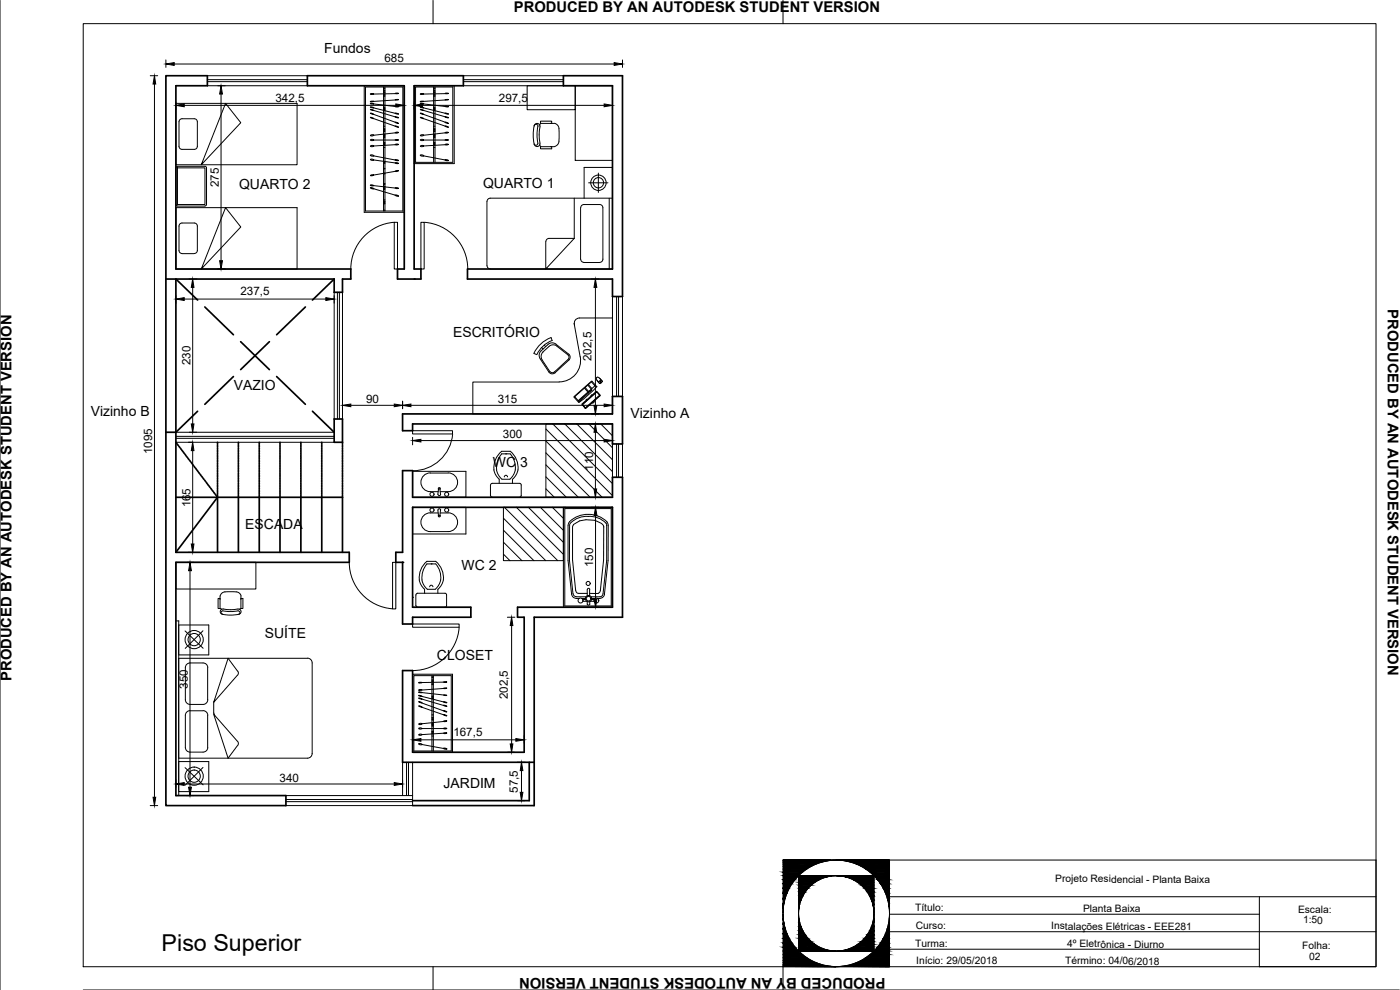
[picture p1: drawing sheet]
<svg xmlns="http://www.w3.org/2000/svg" width="420mm" height="297mm" viewBox="0 0 420 297" stroke-linecap="round" stroke-linejoin="round" font-family="sans-serif">
<!-- layer: Paredes -->
<g fill="none" stroke="#000" stroke-width=".51">
<path d="M92.2 22.7h46.9v3h-14.8v55h2v3h-7v-3h2v-55h-29.1zM169.1 22.7h17.7v66.3h-3v-5.3h-43.5v-3h43.5v-55h-14.7zM49.8 83.7h50.5M59.3 90l-6.5-6.3v82M61.5 92.1l8.6 8.3M91.7 92.1l-8.7 8.3M100.3 83.7v4h2.5v-4h2.5v-3h-52.5v-55h9.4v-3h-12.4v219h36v-3h-33v-70h52v-3h-52M100.3 83.7l-6.5 6.3M70.1 113l-8.6 8.3M72.2 102.5l8.7 8.4M80.9 102.5l-8.7 8.4M83 113l8.7 8.3"/>
<path d="M52.8 132.7l.3 .4M53.2 133.3l.3 .4M53.7 133.9l.3 .4M54.1 134.5l.3 .4M54.6 135.1l.3 .4M55 135.7l.3 .4M55.5 136.3l.3 .4M55.9 136.9l.4 .4M56.4 137.5l.3 .4M56.9 138.1l.2 .4M57.3 138.7l.3 .4M57.7 139.3l.3 .3"/>
<path d="M58.2 139.9l.3 .4M59.3 123.4l-6.5 6.3h-3M65.3 132.7v.6M65.3 133.6v.5M65.3 134.4v.4M65.3 135.1v.5M65.3 135.8v.5M65.3 136.6v.5M65.3 137.3v.5M65.3 138.1v.5M65.3 138.8v.5M65.3 139.6v.5"/>
<path d="M71.5 132.7v.6M71.5 133.6v.5M71.5 134.4v.4M71.5 135.1v.5M71.5 135.8v.5M71.5 136.6v.5M71.5 137.3v.5M71.5 138.1v.5M71.5 138.8v.5M71.5 139.6v.5M77.8 132.7v.6M77.8 133.6v.5"/>
<path d="M77.8 134.4v.4M77.8 135.1v.5M77.8 135.8v.5M77.8 136.6v.5M77.8 137.3v.5M77.8 138.1v.5M77.8 138.8v.5M77.8 139.6v.5M84 132.7v.6M84 133.6v.5M84 134.4v.4M84 135.1v.5"/>
<path d="M84 135.8v.5M84 136.6v.5M84 137.3v.5M84 138.1v.5M84 138.8v.5M84 139.6v.5M90.3 132.7v.6M90.3 133.6v.5M90.3 134.4v.4M90.3 135.1v.5M90.3 135.8v.5M90.3 136.6v.5"/>
<path d="M90.3 137.3v.5M90.3 138.1v.5M90.3 138.8v.5M90.3 139.6v.5M93.8 123.4l6.5 6.3M96.6 132.7v.6M96.6 133.6v.5M96.6 134.4v.4M96.6 135.1v.5M96.6 135.8v.5M96.6 136.6v.5M96.6 137.3v.5"/>
<path d="M96.6 138.1v.5M96.6 138.8v.5M96.6 139.6v.5M102.8 132.7h-2.5v-7h2.5v7.6M102.8 133.6v.5M102.8 134.4v.4M102.8 135.1v.5M102.8 135.8v.5M102.8 136.6v.5M102.8 137.3v.5M102.8 138.1v.5M102.8 138.8v.5"/>
<path d="M102.8 139.6v.5M120.8 124.2h63v-5.3h3v14.3h-3v-6h-60v2h-3zM52.8 149.2h50M58.7 140.4l.3 .5M59.1 141l.3 .5M59.6 141.7l.3 .4M60 142.3l.3 .3M60.5 142.9l.3 .3M60.9 143.5l.3 .3M61.4 144l.3 .4M61.8 144.6l.3 .5M62.3 145.2l.3 .5"/>
<path d="M62.7 145.8l.3 .4M63.2 146.5l.3 .3M63.6 147.1l.4 .3M64.1 147.6l.3 .4M64.6 148.2l.3 .4M65 148.8l.3 .4-12.5 16.5M65.3 140.3v.5M65.3 141.1v.5M65.3 141.8v.6M65.3 142.6v.5M65.3 143.3v.5M65.3 144.1v.5"/>
<path d="M65.3 144.9v.4M65.3 145.6v.5M65.3 146.3v.5M65.3 147.1v.5M65.3 147.8v.5M65.3 148.6v17.1M71.5 140.3v.5M71.5 141.1v.5M71.5 141.8v.6M71.5 142.6v.5M71.5 143.3v.5M71.5 144.1v.5"/>
<path d="M71.5 144.9v.4M71.5 145.6v.5M71.5 146.3v.5M71.5 147.1v.5M71.5 147.8v.5M71.5 148.6v17.1M77.8 140.3v.5M77.8 141.1v.5M77.8 141.8v.6M77.8 142.6v.5M77.8 143.3v.5M77.8 144.1v.5"/>
<path d="M77.8 144.9v.4M77.8 145.6v.5M77.8 146.3v.5M77.8 147.1v.5M77.8 147.8v.5M77.8 148.6v17.1M84 140.3v.5M84 141.1v.5M84 141.8v.6M84 142.6v.5M84 143.3v.5M84 144.1v.5"/>
<path d="M84 144.9v.4M84 145.6v.5M84 146.3v.5M84 147.1v.5M84 147.8v.5M84 148.6v17.1M90.3 140.3v.5M90.3 141.1v.5M90.3 141.8v.6M90.3 142.6v.5M90.3 143.3v.5M90.3 144.1v.5"/>
<path d="M90.3 144.9v.4M90.3 145.6v.5M90.3 146.3v.5M90.3 147.1v.5M90.3 147.8v.5M90.3 148.6v17.1M96.6 140.3v.5M96.6 141.1v.5M96.6 141.8v.6M96.6 142.6v.5M96.6 143.3v.5M96.6 144.1v.5"/>
<path d="M96.6 144.9v.4M96.6 145.6v.5M96.6 146.3v.5M96.6 147.1v.5M96.6 147.8v.5M96.6 148.6v17.1M102.8 140.3v.5M102.8 141.1v.5M102.8 141.8v.6M102.8 142.6v.5M102.8 143.3v.5M102.8 144.1v.5"/>
<path d="M102.8 144.9v.4M102.8 145.6v.5M102.8 146.3v.5M102.8 147.1v.5M102.8 147.8v.5M102.8 148.6v17.1M158.8 228.7v11.5h-35M160.3 228.7h-39.5v-27.5h3v24.5h33.5v-40.5h-2v-3h28.5v-30h-60v30h17.5v3h-17.5v2h-3v-18.5h-2v-3h2v-24.5h3v8h60v-6h3v42h-26.5v56.5h-36.5"/>
</g>
<!-- layer: Portas e Janelas -->
<g fill="none" stroke="#000" stroke-width=".3">
<path d="M62.2 25.7h30M62.2 24.5h30M62.2 22.7h30M62.2 23.9h30M139.1 25.7h30M139.1 24.5h30M139.1 22.7h30M139.1 23.9h30M118.3 66.7a14 14 0 0 0-13 14M118.3 66.7h1v14h-1zM126.3 66.7h1v14h-1zM127.3 66.7a14 14 0 0 1 13.1 14"/>
<path d="M100.3 87.7v38M101.3 87.7v38M101.9 87.7v38M102.8 87.7v38M183.8 89v29.9M185 89v29.9M185.6 89v29.9M186.8 89v29.9M52.8 129.7h47.5M52.8 130.9h47.5M52.8 132.7h47.5M52.8 131.5h47.5"/>
<path d="M123.8 129.2h12v1h-12zM135.8 130.2a12 12 0 0 1-12 11.1M183.8 133.2v10M185 133.2v10M185.6 133.2v10M186.8 133.2v10M104.8 168.7a14 14 0 0 0 13 14M117.8 168.7h1v14h-1zM123.8 179.2h.1M123.8 187.2h14v1h-14zM137.8 188.2a14 14 0 0 1-14 13M85.8 238.7h38"/>
<path d="M85.8 239.9h38M120.8 228.7v10M122 228.7v10M122.6 228.7v10M123.8 228.7v13h-38M85.8 240.5h38"/>
</g>
<!-- layer: Paredes -->
<g fill="#000">
<circle cx="124.3" cy="83.7" r=".25"/>
<circle cx="120.8" cy="168.7" r=".25"/>
</g>
<g fill="none" stroke="#000" stroke-width=".3">
<path d="M52.8 31h36.4v18.4h-36.4zM54 35.9l.6-.3h3.7a.91 .91 0 0 1 .9 1v7.3a.91 .91 0 0 1-.9 .9h-3.7a.91 .91 0 0 1-.9-.9v-7.4zM67.7 31l4.6 5.8-11.9 12.6zM109.3 25.7h12v38h-12zM109.7 26.1h11.2v37.2h-11.2zM111.1 31.1h.1M111.1 30.5h.1M111.1 28.2h.1M111.1 32.1l1.1 .3zM111.1 32.8l1.1 .3zM111.2 35.2l1 .4zM111.2 33.9l1 .4z"/>
<path d="M111.2 28.2h.9zM111.2 30.5l.9-.1zM111.2 31.1l.9 .1zM112.1 35.6l6.4 2.2M112.1 33.1l6.4 1.9M112.1 31.2l6.4 .7M112.1 32.4l6.4 1.6M112.1 34.3l6.4 2.3M115.1 26.1v37.2M115.1 33h.4M115.1 32.8h.4M115.1 32.6h.4"/>
<path d="M115.1 32.4h.4M115.1 32.2h.4M115.1 28.7h.4M115.1 28.9h.4M115.1 28.4h.4M115.1 38.6h.4M115.1 38.8h.4M115.1 39.1h.4M115.1 37.9h.4M115.1 39.3h.4M115.1 39.4h.4M115.1 26.4h.4"/>
<path d="M115.1 26.7h.4M115.1 27.2h.4M115.1 27.5h.4M115.1 27.7h.4M115.1 27.9h.4M115.5 26.1v37.2M118.5 30l-6.4 .4M118.5 39.9l-6.4 .7M118.5 28.1l-6.4 .1M118.5 34l1.1 .2zM118.6 35l1 .3zM118.6 37.8l1 .4z"/>
<path d="M118.6 36.7l1 .3zM118.6 28h.9zM118.6 30l.9-.1zM118.6 31.9l.9 .1zM118.6 39.8l.9-.1-.7 .3zM124.3 25.7h12v23.4h-12zM124.7 26.1h11.2v22.6h-11.2zM126.1 31.1h.1M126.1 30.5h.1M126.1 28.2h.1M126.1 32.1l1.1 .3zM126.1 32.8l1 .3z"/>
<path d="M126.1 35.2l1 .4zM126.1 33.9l1 .4zM126.2 28.2h.9zM126.2 30.5l.9-.1zM126.2 31.1l.9 .1zM127.1 35.6l6.5 2.2M127.1 33.1l6.5 1.9M127.1 31.2l6.5 .7M127.1 32.4l6.5 1.6M127.1 34.3l6.5 2.3M130.1 33h.5M130.1 32.8h.5"/>
<path d="M130.1 32.6h.5M130.1 32.4h.5M130.1 32.2h.5M130.1 28.7h.5M130.1 28.9h.5M130.1 28.4h.5M130.1 38.6h.5M130.1 38.8h.5M130.1 39.1h.5M130.1 37.9h.5M130.1 39.3h.5M130.1 39.4h.5"/>
<path d="M130.1 26.4h.5M130.1 26.7h.5M130.1 27.2h.5M130.1 27.5h.5M130.1 27.7h.5M130.1 27.9h.5M130.1 26.1v22.6M130.6 26.1v22.6M133.5 34l1.1 .2zM133.5 35l1.1 .3zM133.5 37.8l1 .4zM133.6 36.7l.9 .3z"/>
<path d="M133.6 30l-6.5 .4M133.6 39.9l-6.5 .7M133.6 28.1l-6.5 .1M133.6 28h.9zM133.6 30l.9-.1zM133.6 31.9l.9 .1zM133.6 39.8l.9-.1-.7 .3zM158.2 25.7h14.4v7.2h-14.4zM160.3 37.8a.57 .57 0 0 1 .6-.5 .57 .57 0 0 1 .6 .6l-.3 2.2 .2 2.9M162.2 37l-.2 .6M165.6 37v-.6h-3.4v.6h4.2M166.4 37l.8 .4a3.8 3.8 0 0 1 .6 3.1v1.2a1.9 1.9 0 0 1-1.4 2.3"/>
<path d="M172.6 25.7h11.2v22.4h-11.2zM52.9 50.1l.4-.2h8.2l.4 .2 .1 11.2-.2 .4-8.5 .1-.4-.2zM53.3 50.4h8.2v11h-8.2zM111.1 55.6h.1M111.1 46.6l.6-.1 .5 .3h-.6zM111.1 56.3l1.1 .3zM111.2 55.6l.9 .1zM111.2 40.6l.9-.1a.45 .45 0 0 1-.4 .3 .45 .45 0 0 1-.5-.2zM111.2 52.6l.9-.1-.7 .3zM111.2 43.8l.9-.1a.45 .45 0 0 1-.4 .3 .45 .45 0 0 1-.5-.2zM111.2 41.9h.9a.45 .45 0 0 1-.4 .3 .45 .45 0 0 1-.5-.3zM111.3 47.8l.8 .1a.45 .45 0 0 1-.5 .2 .45 .45 0 0 1-.3-.3z"/>
<path d="M112.1 56.6l6.4 1.9M112.1 42h6.4M112.1 48l6.4 .9M112.1 46.8l6.4 1.2M112.1 55.7l6.4 .7M115.1 60h.4M115.1 42.8h.4M115.1 42.9h.4M115.1 40.4h.4M115.1 41.3h.4M115.1 41h.4M115.1 40.8h.4"/>
<path d="M115.1 40.5h.4M115.1 44.2h.4M115.1 43.1h.4M115.1 43.3h.4M115.1 43.5h.4M115.1 55.1h.4M115.1 55.2h.4M115.1 55.4h.4M115.1 56h.4M115.1 56.7h.4M115.1 56.8h.4M115.1 56.5h.4"/>
<path d="M115.1 56.2h.4M115.1 50.5h.4M115.1 50.7h.4M115.1 52h.4M115.1 52.2h.4M115.1 48.8h.4M115.1 49h.4M118.5 43.4l-6.4 .4M118.5 51.4l-6.4 1.1M118.5 48l1.1 .2zM118.6 58.5l1 .3zM118.6 56.4l.9 .1z"/>
<path d="M118.6 48.9l.9 .1zM118.6 51.3l.9-.1-.7 .3zM118.6 43.3h.9l-.7 .2zM118.6 41.9l.9 .1-.7 .1zM126.1 46.6l.6-.1 .5 .3h-.6zM126.2 40.6l.8-.1a.45 .45 0 0 1-.3 .3 .45 .45 0 0 1-.5-.2zM126.2 43.8l.9-.1a.45 .45 0 0 1-.4 .3 .45 .45 0 0 1-.5-.2zM126.2 41.9h.9a.45 .45 0 0 1-.5 .3 .45 .45 0 0 1-.4-.3zM127.1 42h6.5M127.1 46.8l6.5 1.2M130.1 42.8h.5M130.1 42.9h.5"/>
<path d="M130.1 40.4h.5M130.1 41.3h.5M130.1 41h.5M130.1 40.8h.5M130.1 40.5h.5M130.1 44.2h.5M130.1 43.1h.5M130.1 43.3h.5M130.1 43.5h.5M133.5 48l1.1 .2zM133.6 43.4l-6.5 .4M133.6 43.3h.9l-.7 .2z"/>
<path d="M133.6 41.9l.9 .1-.7 .1zM161.4 43a.57 .57 0 0 1-.4 .6 .57 .57 0 0 1-.7-.4M161.8 40.5l.2-2a.92 .92 0 0 0-.4-1.4 .92 .92 0 0 0-1.3 .6 12.8 12.8 0 0 0 0 5.5M161.8 40.5l.3 2.4M162 43.4l.2 .5M162 43a.87 .87 0 0 1-.7 1 .87 .87 0 0 1-1-.7M165.6 44v.6h-3.4v-.6h4.2M172.3 59.5v12M175.3 59.5v-9.3h8.5v30.5h-36.7M176.7 54.8h5.8M179.6 51.9v5.8M182.8 59.5v21.2"/>
<path d="M183.8 59.5h-36.7a.95 .95 0 0 0-.9 .9M52.8 62.3h36.4v18.4h-36.4zM54 67.2l.6-.3h3.7a.91 .91 0 0 1 .9 .9v7.3a.98 .98 0 0 1-.9 1h-3.7a.91 .91 0 0 1-.9-.9v-7.4zM67.7 62.3l4.6 5.8-11.9 12.6zM115.1 63.1h.4M115.1 61.2h.4M115.1 60.5h.4M115.1 60.8h.4M115.1 61h.4M115.1 60.4h.4M146.1 60.4l.1 19.3a.95 .95 0 0 0 .9 1M172.3 71.5l-8.5 9.2v-8.2"/>
<path d="M172.3 71.5h-7.5a.95 .95 0 0 0-1 1M174.2 62.3v15.5M174.3 77.8a.95 .95 0 0 0 .9 .9M175.2 61.4h4.8a.95 .95 0 0 1 .9 .9v15.5a.95 .95 0 0 1-.9 .9M175.2 78.8h4.8M175.2 61.4a.95 .95 0 0 0-.9 .9M172.3 97l1.8 10a6.4 6.4 0 0 1-6.3 7.6M172.4 97.5a1.59 1.59 0 0 1 1.5-2.1h9.9v28.8h-41.9v-9.6h25.9M162.1 107.6l2.7 4.1a1.25 1.25 0 0 0 1.8 .1M162.6 104.3l.4 .4M163 105.6l-.5 .7v1.3l2.5 3.9M163.3 103.5l.4 .5"/>
<path d="M164.5 103.4l-2.4 2.2-.3 1.2 .3 .8M164.8 104l-1.9 1.6M164.8 103.9l.7-.4 1.3 .1 3.7 2.9 .2 .4-.2 .9-4.1 3.8M165 111.5l.7 .3 .7-.2M165.7 102.2a8.3 8.3 0 0 0-4.6 4.2l-.9-.4a9.2 9.2 0 0 1 5.2-4.7l.3 .9M166.8 103.3l3.8 2.9M166.9 103.3l-1.3-.4-1.1 .4M170.7 106.2a1.25 1.25 0 0 1 0 1.9l-4.1 3.7M172.3 119.2l1.4 1.6M172.3 119v.2M172.5 119l2.9-2.6 1 1.2-2.9 2.6zM175.6 116.3l.8-.7 1.1 1.1-.8 .8z"/>
<path d="M175.9 120l.1 .1M176.2 119.9l-.3 .1M176.6 115.4l.9-.8 1.1 1.2-1 .8zM176.7 117.5l.8-.6 .2 .1-.8 .7zM177.5 114.4l-5.2 4.6M177.5 114.4h.2M177.7 114.4l1.4 1.6M177.7 118.6l-.3 .2M179.1 113.3l-.1 .3 .5 .9M179.1 114.1l.9 1M179.2 116l-2.3 2.2-3.1 2.6M179.4 113.2l.9 .6"/>
<path d="M179.5 114.5l.5 .6M179.5 113.2l-.4 .1M179.9 113.4l.9 1-.7 .7M179.9 114.4l-.3 .1M180 114.2l.5 .6zM180 118.6l-.9-1-4.3 3.8 .9 1M180.1 118.6l.1 .1-4.6 3.8M180.1 115.1h-.1M180.1 114.5l.2 .2zM180.3 113.8l.5 .6M180.3 113.9l-.2 .4M150.5 136.2h2.6a5.3 5.3 0 0 1-.1 7.6"/>
<path d="M150.5 135.4h2.6M150.5 136.2l-1.1 1.9-.3 1.4v1.5M150.6 135.4a6.2 6.2 0 0 0-2.4 5.6M151.8 136.2h.1M153.1 135.4a5.4 5.4 0 0 1 .7 8.4M163.8 127.2h20v22h-20zM163.8 139.5l9.8 9.7M163.8 135.9l13.3 13.3M163.8 132.3l16.9 16.9M163.8 128.7l20 20M165.9 127.2l17.9 17.9M169.5 127.2l14.3 14.3"/>
<path d="M173.1 127.2l10.7 10.8M173.6 120.3l3-2.6 .1 .2-2.9 2.6zM174.6 121.3l4.4-3.9 1.1 1.2-4.5 3.9zM174.8 121.4l4.3-3.9 .9 1.1-4.4 3.8zM176.7 127.2l7.1 7.2M178.4 120.3a.57 .57 0 0 1-.7 .6M180.3 127.2l3.5 3.6M123.8 152.2h16v8h-16zM123.8 141.4h16v7.8h-16zM129.1 141.9h5.4M129.1 141.9a2.82 2.82 0 0 0-2.8 2.8 2.82 2.82 0 0 0 2.8 2.8h2.4M131.4 153.1l.2 1.7h.4l.2-1.7"/>
<path d="M131.4 148.3l.2-1.7h.4l.2 1.7M131.4 153l.4-.4 .4 .4M131.4 148.3l.4 .4 .4-.4M131.5 153.9a4.4 4.4 0 0 0-4.6 1 2.81 2.81 0 0 0-.3 3 2.81 2.81 0 0 0 2.5 1.6h5.4a2.82 2.82 0 0 0 2.8-2.8 2.82 2.82 0 0 0-2.8-2.8h-2.4M131.6 154.6a.32 .32 0 0 0 0 .4 .32 .32 0 0 0 .5 0 .32 .32 0 0 0 0-.4M131.6 146.8a.32 .32 0 0 1 0-.4 .32 .32 0 0 1 .5 0 .32 .32 0 0 1 0 .4M134.5 141.9a2.82 2.82 0 0 1 2.8 2.8 2.82 2.82 0 0 1-2.8 2.8h-2.4M147.2 145.5v3.2l.5 .5M147.2 145.5l.5-.5h8.2l.5 .5M147.7 149.2h8.2M148.2 141l.6 1.5 1 1.3M149 141l.6 1.5 1 1.3"/>
<path d="M149.8 143.8v1.2M150.6 143.8h2.4M151.1 152.2h18v16h-18zM151.1 159.1l9.1 9.1M151.1 155.5l12.7 12.7M151.3 143.1a.49 .49 0 0 1 .5-.5 .49 .49 0 0 1 .5 .5M151.4 152.2l16 16M153.8 143.8v1.2M155 152.2l14.1 14.1M156.4 145.5v3.2l-.5 .5M158.6 152.2l10.5 10.5M162.2 152.2l6.9 6.9"/>
<path d="M163.8 146.7l2.6 2.5M163.8 143.1l6.2 6.1M165.8 152.2l3.3 3.3M169.1 152.2h14.7v30h-14.7zM169.5 152.2h.1M169.5 152.6h13.9v29.2h-13.9zM170.5 157.6v10.5l1 10.1a1.72 1.72 0 0 0 2.3 1.4M170.9 157.7v10.4l1.1 10.1M171.2 156.9l-.3 .7M171.3 156.9a8 8 0 0 1 10.5 0M181.8 156.9l.3 .8M182.1 157.6v10.5l-1.1 10.1a.95 .95 0 0 1-.9 .9"/>
<path d="M182.1 156.6l.4 1.1M182.2 156.6a8 8 0 0 0-11.6 .4l-.1 .6M182.5 157.7v10.4l-1.1 10.2M183.4 152.2h.1M52.8 168.7h24v8h-24zM66 178.8v3.8h-.6v-3h.6M66.1 178.8l.4-.7a6.2 6.2 0 0 1 3.8-.5l1 .1 .9 .7 .1 4.2M72.3 179.6h.6v3h-.6M124.8 178.5v3.2M124.8 178.5l.5-.5h8.2l.5 .5v3.2l-.2 .4-8.5 .1-.5-.5M127.4 176.8v1.2M128.1 169.2h2.6"/>
<path d="M128.1 168.4h2.6M128.2 169.2a5.4 5.4 0 0 0 0 7.6M128.2 168.4a5.5 5.5 0 0 0-.8 8.4M128.2 176.8h2.4M128.9 176.1a.49 .49 0 0 1 .5-.5 .49 .49 0 0 1 .5 .5M129.4 169.2h.1M130.8 168.4a6.5 6.5 0 0 1 2.3 5.6M130.8 169.2a5.3 5.3 0 0 1-.2 7.6M131.4 176.8v1.2M133.1 174l-.6 1.5-1.1 1.3M151.1 166.3l1.9 1.9M151.1 162.7l5.5 5.5"/>
<path d="M172 178.1a.95 .95 0 0 0 .9 .9M172.9 179.1h3M174.6 179.6h1M174.9 179.9h.8M176.2 178h-2.5a.93 .93 0 0 1-.9-.8l-1-9.2 .1-10.2a6.7 6.7 0 0 1 9.2-.2l.1 .3a91.9 91.9 0 0 1-1.1 19.6l-.8 .6-2.3-.1M176.2 176.9v1.9M176.3 176.9l.3-.4 .4 .4M177 176.9v1.9M177.3 179.1h2.7M177.5 179.9h.8M177.5 179.6h1.1M181.4 178.2a1.65 1.65 0 0 1-2.1 1.4"/>
<path d="M52.8 186.3h.8v52.4h-.8M53.6 187.5h9.1v9h-9.1M53.6 197.5h38.6M55.5 189.3l5.5 5.2M56.2 199.2l.8-.3h3.9a1.36 1.36 0 0 1 1.4 1.4l.1 9.6a1.42 1.42 0 0 1-1.5 1.5h-3.9a1.42 1.42 0 0 1-1.4-1.4v-9.7zM60.9 189.3l-5.3 5.2M66.1 182.5l.5 .2M66.8 184.3a.49 .49 0 0 1-.5-.6 .49 .49 0 0 1 .6-.4l2.6 .2 1.9-.2 .5 .2a.53 .53 0 0 1-.2 .8M67 182.7l2.2 .2 2.2-.2M67 182.8a.78 .78 0 0 0-.9 .6 .78 .78 0 0 0 .6 .9l2.1 .3 2.9-.3M71.4 182.8a.78 .78 0 0 1 .9 .6 .78 .78 0 0 1-.6 .9M72.4 182.5l-.5 .2"/>
<path d="M92.3 197.5a1.42 1.42 0 0 1 1.4 1.4v27.2a1.42 1.42 0 0 1-1.4 1.4M174.9 180.4h1.2M177 180.5v.8l-.4 .3-.3-.3-.1-.8M177.1 180.4h1.1M56.2 213.5l.8-.2 3.9-.1a1.42 1.42 0 0 1 1.5 1.4v9.6a1.42 1.42 0 0 1-1.5 1.5h-3.9a1.42 1.42 0 0 1-1.4-1.4v-9.7zM64.1 210.7l.1 3.2 .2 .7M64.2 214.1v.3M64.2 214.4l4.3 13.1 2.8-3.8M64.4 214.6l6.9 7.8 .2 .6-.2 .7M71.3 201.3a.92 .92 0 0 1-.1 1.3l-7.1 8.1 4.4-13.2 2.8 3.9M123.8 202.3h12v23.4h-12zM124.2 202.7h11.2v22.6h-11.2z"/>
<path d="M125.6 208.7l1 .2zM125.6 209.4l1 .3zM125.6 211.8l1 .3zM125.6 210.5l1 .4zM125.6 207.7h.1M125.6 207.1h.1M125.6 204.8h.1M125.6 204.8h1zM125.6 207.1l1-.1zM125.6 207.7l1 .1zM125.7 217.2l.8-.1a.45 .45 0 0 1-.3 .3 .45 .45 0 0 1-.5-.2zM125.7 218.5h.9a.45 .45 0 0 1-.5 .3 .45 .45 0 0 1-.4-.3z"/>
<path d="M126.6 212.2l6.5 2.2M126.6 209.7l6.5 2M126.6 207.8l6.5 .7M126.6 208.9l6.5 1.7M126.6 210.9l6.5 2.4M126.6 218.6h6.5M129.6 202.7v22.6M129.6 209.6h.4M129.6 209.5h.4M129.6 209.2h.4M129.6 209h.4M129.6 208.8h.4"/>
<path d="M129.6 205.3h.4M129.6 205.4h.4M129.6 205h.4M129.6 219.4h.4M129.6 219.5h.4M129.6 217h.4M129.6 217.9h.4M129.6 217.7h.4M129.6 217.4h.4M129.6 217.1h.4M129.6 219.7h.4M129.6 219.9h.4"/>
<path d="M129.6 215.3h.4M129.6 215.4h.4M129.6 215.7h.4M129.6 214.5h.4M129.6 215.9h.4M129.6 216.1h.4M129.6 203.1h.4M129.6 203.3h.4M129.6 203.8h.4M129.6 204.1h.4M129.6 204.3h.4M129.6 204.5h.4"/>
<path d="M130 202.7v22.6M133.1 206.6l-6.5 .4M133.1 216.5l-6.5 .7M133.1 220l-6.5 .4M133.1 204.7l-6.5 .1M133.1 210.6l1 .2zM133.1 211.6l1 .3zM133.1 214.4l1 .4zM133.1 213.2l1 .4zM133.1 204.7l1-.1zM133.1 206.5h1zM133.1 208.5l1 .1z"/>
<path d="M133.2 216.3h.9l-.7 .2zM133.2 219.9h.9l-.8 .2zM133.2 218.5l.9 .1-.8 .1zM53.6 228.5h9.1v9h-9.1zM53.6 227.5h38.6M55.5 230.3l5.5 5.2M60.9 230.3l-5.3 5.3M125.6 223.2l.6-.1 .5 .3-.6 .1zM125.7 220.4l.8-.1a.45 .45 0 0 1-.4 .3 .45 .45 0 0 1-.4-.2zM126.6 223.4l6.5 1.2M129.6 220.8h.4M129.6 220.2h.4"/>
<path d="M133.1 224.5l1 .2z"/>
<circle cx="179.6" cy="54.8" r="2.31"/>
<circle cx="179.6" cy="54.8" r="1.55"/>
<circle cx="129.6" cy="153" r=".61"/>
<circle cx="129.6" cy="148.3" r=".61"/>
<circle cx="134" cy="153" r=".61"/>
<circle cx="134" cy="148.3" r=".61"/>
<circle cx="176.5" cy="175.1" r=".61"/>
<circle cx="176.6" cy="179.6" r=".95"/>
<circle cx="176.6" cy="179.6" r=".7"/>
<circle cx="58.3" cy="191.9" r="2.73"/>
<circle cx="58.3" cy="191.9" r="1.84"/>
<circle cx="174.2" cy="180.2" r=".74"/>
<circle cx="179" cy="180.2" r=".74"/>
<circle cx="58.3" cy="232.9" r="2.73"/>
<circle cx="58.3" cy="232.9" r="1.84"/>
</g>
<!-- layer: Cotas -->
<g fill="none" stroke="#000" stroke-width=".3">
<path d="M49.8 18v2.2M52.3 19.2h132M186.8 18v2.2M45.1 22.7h2.2M46.4 25.2v214M52.8 30.6v2.3M55.3 31.6h63.5M65.4 25.7h2.2M66.3 28.2v50M121.3 30.6v2.3M124.3 30.6v2.3M126.8 31.6h54.5"/>
<path d="M183.8 30.6v2.3M52.8 88.7v2.3M55.3 89.7h42.5M56.8 83.7h2.3M57.8 86.2v41M65.4 80.7h2.2M100.3 88.7v2.3M177.4 83.7h2.3M178.7 86.2v35.5M56.6 132.7h1.2M56.8 129.7h2.3M57.8 135.2v28"/>
<path d="M102.8 121.6v1.3M105.3 121.6h13M120.8 120.4v2.2M123.3 121.6h58M123.8 131.2v2.3M126.3 132.2h55M177.4 124.2h2.3M177.4 127.2h2.3M178.7 129.7v17M183.8 120.4v2.2M183.8 131.2v2.3M177.4 149.2h2.3"/>
<path d="M177.5 152.2h2.2M178.7 154.7v25M56 168.7h2.3M56.6 165.7h1.2M57 171.2v65M152.3 185.2h2.2M153.5 187.7v35.5M177.5 182.2h2.2M52.8 234v2.2M55.3 235.2h63M56 238.7h2.3M120.8 234v2.2"/>
<path d="M123.8 220.8v2.2M126.3 222h28.5M152.3 225.7h2.2M155.3 228.7h2.2M156.5 231.2v6.5M157.3 220.8v2.2M45.1 241.7h2.2M155.3 240.2h2.2"/>
</g>
<g fill="#000" stroke="#000" stroke-width=".3">
<path d="M49.8 19.2l2.5-.4v.8zM184.3 18.8l2.5 .4-2.5 .4zM46.4 22.7l.3 2.5h-.8zM52.8 31.6l2.5-.4v.8zM66.3 25.7l.5 2.5h-.9zM118.8 31.2l2.5 .4-2.5 .4zM124.3 31.6l2.5-.4v.8zM181.3 31.2l2.5 .4-2.5 .4zM65.9 78.2h.9l-.5 2.5zM52.8 89.7l2.5-.4v.9zM57.8 83.7l.4 2.5h-.8zM97.8 89.3l2.5 .4-2.5 .5z"/>
<path d="M178.7 83.7l.4 2.5h-.8zM57.4 127.2h.8l-.4 2.5zM57.8 132.7l.4 2.5h-.8zM102.8 121.6l2.5-.4v.8zM118.3 121.2l2.5 .4-2.5 .4zM120.8 121.6l2.5-.4v.8zM123.8 132.2l2.5-.4v.8zM178.3 121.7h.8l-.4 2.5zM178.7 127.2l.4 2.5h-.8zM181.3 131.8l2.5 .4-2.5 .4zM181.3 121.2l2.5 .4-2.5 .4zM178.3 146.7h.8l-.4 2.5z"/>
<path d="M178.7 152.2l.5 2.5h-.9zM57 168.7l.4 2.5h-.8zM57.4 163.2h.8l-.4 2.5zM178.3 179.7h.9l-.5 2.5zM153.5 185.2l.4 2.5h-.8zM45.9 239.2h.8l-.3 2.5zM52.8 235.2l2.5-.4v.9zM56.6 236.2h.8l-.4 2.5zM118.3 234.8l2.5 .4-2.5 .5zM123.8 222l2.5-.4v.8zM153.1 223.2h.8l-.4 2.5zM154.8 221.6l2.5 .4-2.5 .4z"/>
<path d="M156.5 228.7l.4 2.5h-.8zM156.1 237.7h.8l-.4 2.5z"/>
</g>
<!-- layer: 0 -->
<g fill="none" stroke="#000" stroke-width=".3">
<path d="M0 .1v296.9M25 7.1h388v283h-388zM130 .1v7M235 .1v7M235 258h178v32.1h-35v-21M267 258v32.1M239.6 262.7h22.7v22.7h-22.7zM267 279.6h146M267 274.3h111M267 269.1h146M25 297h394.9M130 290.1v6.9"/>
<path d="M235 290.1v6.9M267 284.8h111"/>
<circle cx="251" cy="274" r="16"/>
<circle cx="251" cy="274" r="11.3"/>
</g>
<g fill="#000" stroke="#000" stroke-width=".3">
<path d="M235 272.7v1.4zM235 274.1v1.3zM239.6 272.7v1.4zM239.6 274.1l.1 1.3zM262.2 272.7l.1 1.4zM262.3 274.1l-.1 1.3zM266.9 272.5l.1 .2zM267 274.1l-.1 1.3z"/>
<path d="M235 260l7.1 .8 1.3-.8zM235 260l7.1 .8h-7.1z"/>
<path d="M235 259.3l8.4 .7 1.5-.7zM235 259.3l8.4 .7h-8.4z"/>
<path d="M235 258.8l9.9 .5 1.4-.5zM235 258.8l9.9 .5h-9.9z"/>
<path d="M235 258.4l11.3 .4 1.6-.4zM235 258.4l11.3 .4h-11.3z"/>
<path d="M235 258.1l12.9 .3 1.5-.3zM235 258.1l12.9 .3h-12.9z"/>
<path d="M235 258h16zM235 258l14.4 .1z"/>
<path d="M251 258l16 .1zM251 258l16 .1z"/>
<path d="M252.6 258.1l14.4 .3v-.3zM252.6 258.1l14.4 .3h-12.9z"/>
<path d="M254.1 258.4l12.9 .4v-.4zM254.1 258.4l12.9 .4h-11.4z"/>
<path d="M255.6 258.8l11.4 .5v-.5zM255.6 258.8l11.4 .5h-9.9z"/>
<path d="M257.1 259.3l9.9 .7v-.7zM257.1 259.3l9.9 .7h-8.5z"/>
<path d="M258.5 260l8.5 .8v-.8zM258.5 260l8.5 .8h-7.2z"/>
<path d="M235 272.5v.2zM235 272.5v.2z"/>
<path d="M235 275.4v.2zM235 275.4v.2z"/>
<path d="M235 275.6l.3 1.6zM235 275.6l.3 1.6h-.3z"/>
<path d="M235 271v1.5l.3-1.5zM235 271v1.5z"/>
<path d="M235 277.2l.7 1.5-.4-1.5zM235 277.2l.7 1.5h-.7z"/>
<path d="M235 269.4l.3 1.6 .4-1.6zM235 269.4l.3 1.6h-.3z"/>
<path d="M235 278.7l1.2 1.5-.5-1.5zM235 278.7l1.2 1.5h-1.2z"/>
<path d="M235 268l.7 1.4 .5-1.4zM235 268l.7 1.4h-.7z"/>
<path d="M235 266.5l1.2 1.5 .7-1.5zM235 266.5l1.2 1.5h-1.2z"/>
<path d="M235 265.2l1.9 1.3 .8-1.3zM235 265.2l1.9 1.3h-1.9z"/>
<path d="M235 263.9l2.7 1.3 .9-1.3zM235 263.9l2.7 1.3h-2.7z"/>
<path d="M235 262.7l3.6 1.2 1-1.2zM235 262.7l3.6 1.2h-3.6z"/>
<path d="M239.6 275.4l.4 1.4zM239.6 275.4l.4 1.4h-.4z"/>
<path d="M239.6 271.3l.1 1.4 .3-1.4zM239.6 271.3l.1 1.4z"/>
<path d="M239.6 276.8l.8 1.3-.4-1.3zM239.6 276.8l.8 1.3h-.8z"/>
<path d="M239.6 270l.4 1.3 .4-1.3zM239.6 270l.4 1.3h-.4z"/>
<path d="M239.6 278.1l1.4 1.2-.6-1.2zM239.6 278.1l1.4 1.2h-1.4z"/>
<path d="M235 261.7l4.6 1 1.2-1zM235 261.7l4.6 1h-4.6z"/>
<path d="M239.6 268.8l.8 1.2 .6-1.2zM239.6 268.8l.8 1.2h-.8z"/>
<path d="M239.6 279.3l2.1 1.2-.7-1.2zM239.6 279.3l2.1 1.2h-2.1z"/>
<path d="M239.6 267.6l1.4 1.2 .7-1.2zM239.6 267.6l1.4 1.2h-1.4z"/>
<path d="M235 260.8l5.8 .9 1.3-.9zM235 260.8l5.8 .9h-5.8z"/>
<path d="M239.6 266.6l2.1 1 .8-1zM239.6 266.6l2.1 1h-2.1z"/>
<path d="M239.6 265.6l2.9 1 1-1zM239.6 265.6l2.9 1h-2.9z"/>
<path d="M239.6 264.7l3.9 .9 1.1-.9zM239.6 264.7l3.9 .9h-3.9z"/>
<path d="M239.6 264.1l5 .6 1.1-.6zM239.6 264.1l5 .6h-5z"/>
<path d="M239.6 263.5l6.1 .6 1.3-.6zM239.6 263.5l6.1 .6h-6.1z"/>
<path d="M239.6 263.1l7.4 .4 1.3-.4zM239.6 263.1l7.4 .4h-7.4z"/>
<path d="M239.6 262.8l8.7 .3 1.3-.3zM239.6 262.8l8.7 .3h-8.7z"/>
<path d="M239.6 262.7h11.4zM239.6 262.7l10 .1z"/>
<path d="M251 262.7l11.3 .1zM251 262.7l11.3 .1z"/>
<path d="M252.3 262.8l10 .3v-.3zM252.3 262.8l10 .3h-8.6z"/>
<path d="M253.7 263.1l8.6 .4v-.4zM253.7 263.1l8.6 .4h-7.3z"/>
<path d="M255 263.5l7.3 .6v-.6zM255 263.5l7.3 .6h-6.1z"/>
<path d="M256.2 264.1l6.1 .6v-.6zM256.2 264.1l6.1 .6h-4.9z"/>
<path d="M257.4 264.7l4.9 .9v-.9zM257.4 264.7l4.9 .9h-3.8z"/>
<path d="M258.5 265.6l3.8 1v-1zM258.5 265.6l3.8 1h-2.8z"/>
<path d="M259.5 266.6l2.8 1v-1zM259.5 266.6l2.8 1h-2z"/>
<path d="M260.3 267.6l2 1.2v-1.2zM260.3 267.6l2 1.2h-1.3z"/>
<path d="M261 268.8l1.3 1.2v-1.2zM261 268.8l1.3 1.2h-.8z"/>
<path d="M261.5 270l.8 1.3v-1.3zM261.5 270l.8 1.3h-.3z"/>
<path d="M262 271.3l.3 1.4v-1.4zM262 271.3l.3 1.4z"/>
<path d="M262.2 275.4l.1 1.4zM262.2 275.4l.1 1.4h-.3z"/>
<path d="M262 276.8l.3 1.3v-1.3zM262 276.8l.3 1.3h-.8z"/>
<path d="M261.5 278.1l.8 1.2v-1.2zM261.5 278.1l.8 1.2h-1.3z"/>
<path d="M261 279.3l1.3 1.2v-1.2zM261 279.3l1.3 1.2h-2z"/>
<path d="M266.9 272.5l.1 .2zM266.9 272.7l.1 1.4z"/>
<path d="M259.8 260.8l7.2 .9v-.9zM259.8 260.8l7.2 .9h-5.9z"/>
<path d="M261.1 261.7l5.9 1v-1zM261.1 261.7l5.9 1h-4.7z"/>
<path d="M262.3 262.7l4.7 1.2v-1.2zM262.3 262.7l4.7 1.2h-3.6z"/>
<path d="M263.4 263.9l3.6 1.3v-1.3zM263.4 263.9l3.6 1.3h-2.7z"/>
<path d="M264.3 265.2l2.7 1.3v-1.3zM264.3 265.2l2.7 1.3h-1.9z"/>
<path d="M265.1 266.5l1.9 1.5v-1.5zM265.1 266.5l1.9 1.5h-1.2z"/>
<path d="M265.8 268l1.2 1.4v-1.4zM265.8 268l1.2 1.4h-.7z"/>
<path d="M266.3 269.4l.7 1.6v-1.6zM266.3 269.4l.7 1.6h-.3z"/>
<path d="M266.7 271l.3 1.5v-1.5zM266.7 271l.3 1.5z"/>
<path d="M266.9 275.4l.1 .2zM266.9 275.4l.1 .2z"/>
<path d="M266.9 275.6l.1 1.6zM266.9 275.6l.1 1.6h-.3z"/>
<path d="M266.7 277.2l.3 1.5v-1.5zM266.7 277.2l.3 1.5h-.7z"/>
<path d="M266.3 278.7l.7 1.5v-1.5zM266.3 278.7l.7 1.5h-1.2z"/>
<path d="M235 280.2l1.9 1.4-.7-1.4zM235 280.2l1.9 1.4h-1.9z"/>
<path d="M235 281.6l2.7 1.3-.8-1.3zM235 281.6l2.7 1.3h-2.7z"/>
<path d="M235 282.9l3.6 1.3-.9-1.3zM235 282.9l3.6 1.3h-3.6z"/>
<path d="M235 284.2l4.6 1.1-1-1.1zM235 284.2l4.6 1.1h-4.6z"/>
<path d="M235 285.3l4.6 .1zM235 285.3l4.6 .1z"/>
<path d="M235 285.4l5.8 1-1.2-1zM235 285.4l5.8 1h-5.8z"/>
<path d="M235 286.4l7.1 .9-1.3-.9zM235 286.4l7.1 .9h-7.1z"/>
<path d="M239.6 280.5l2.9 1-.8-1zM239.6 280.5l2.9 1h-2.9z"/>
<path d="M235 287.3l8.4 .9-1.3-.9zM235 287.3l8.4 .9h-8.4z"/>
<path d="M239.6 281.5l3.9 1-1-1zM239.6 281.5l3.9 1h-3.9z"/>
<path d="M235 288.2l9.9 .6-1.5-.6zM235 288.2l9.9 .6h-9.9z"/>
<path d="M239.6 282.5l5 .9-1.1-.9zM239.6 282.5l5 .9h-5z"/>
<path d="M239.6 283.4l6.1 .7-1.1-.7zM239.6 283.4l6.1 .7h-6.1z"/>
<path d="M235 288.8l11.3 .6-1.4-.6zM235 288.8l11.3 .6h-11.3z"/>
<path d="M239.6 284.1l7.4 .5-1.3-.5zM239.6 284.1l7.4 .5h-7.4z"/>
<path d="M235 289.4l12.9 .4-1.6-.4zM235 289.4l12.9 .4h-12.9z"/>
<path d="M239.6 284.6l8.7 .5-1.3-.5zM239.6 284.6l8.7 .5h-8.7z"/>
<path d="M235 289.8l14.4 .2-1.5-.2zM235 289.8l14.4 .2h-14.4z"/>
<path d="M239.6 285.1l10 .2-1.3-.2zM239.6 285.1l10 .2h-10z"/>
<path d="M235 290l16 .1zM235 290l16 .1z"/>
<path d="M239.6 285.3l11.4 .1zM239.6 285.3l11.4 .1z"/>
<path d="M260.3 280.5l2 1v-1zM260.3 280.5l2 1h-2.8z"/>
<path d="M259.5 281.5l2.8 1v-1zM259.5 281.5l2.8 1h-3.8z"/>
<path d="M258.5 282.5l3.8 .9v-.9zM257.4 283.4l1.1-.9 3.8 .9z"/>
<path d="M257.4 283.4l4.9 .7v-.7zM256.2 284.1l1.2-.7 4.9 .7z"/>
<path d="M256.2 284.1l6.1 .5v-.5zM255 284.6l1.2-.5 6.1 .5z"/>
<path d="M255 284.6l7.3 .5v-.5zM253.7 285.1l1.3-.5 7.3 .5z"/>
<path d="M253.7 285.1l8.6 .2v-.2zM252.3 285.3l1.4-.2 8.6 .2z"/>
<path d="M252.3 285.3l10 .1zM251 285.4h11.3z"/>
<path d="M265.8 280.2l1.2 1.4v-1.4zM265.8 280.2l1.2 1.4h-1.9z"/>
<path d="M265.1 281.6l1.9 1.3v-1.3zM265.1 281.6l1.9 1.3h-2.7z"/>
<path d="M264.3 282.9l2.7 1.3v-1.3zM264.3 282.9l2.7 1.3h-3.6z"/>
<path d="M263.4 284.2l3.6 1.1v-1.1zM263.4 284.2l3.6 1.1h-4.7z"/>
<path d="M262.3 285.3l4.7 .1zM262.3 285.3l4.7 .1z"/>
<path d="M262.3 285.4l4.7 1v-1zM261.1 286.4l1.2-1 4.7 1z"/>
<path d="M261.1 286.4l5.9 .9v-.9zM259.8 287.3l1.3-.9 5.9 .9z"/>
<path d="M259.8 287.3l7.2 .9v-.9zM258.5 288.2l1.3-.9 7.2 .9z"/>
<path d="M258.5 288.2l8.5 .6v-.6zM257.1 288.8l1.4-.6 8.5 .6z"/>
<path d="M257.1 288.8l9.9 .6v-.6zM255.6 289.4l1.5-.6 9.9 .6z"/>
<path d="M255.6 289.4l11.4 .4v-.4zM254.1 289.8l1.5-.4 11.4 .4z"/>
<path d="M254.1 289.8l12.9 .2v-.2zM252.6 290l1.5-.2 12.9 .2z"/>
<path d="M252.6 290l14.4 .1zM251 290.1h16z"/>
</g>
<text font-size="7" x="48.5" y="285.4">Piso Superior</text>
<g font-size="4.4">
<text x="154.2" y="3.6">PRODUCED BY AN AUTODESK STUDENT VERSION</text>
<text x="416.5" y="92.8" transform="rotate(90 416.5 92.8)">PRODUCED BY AN AUTODESK STUDENT VERSION</text>
<text x="3.5" y="204.3" transform="rotate(-90 3.5 204.3)">PRODUCED BY AN AUTODESK STUDENT VERSION</text>
<text x="265.7" y="293.6" transform="rotate(-180 265.7 293.6)">PRODUCED BY AN AUTODESK STUDENT VERSION</text>
</g>
<g font-size="4.2">
<text x="97.3" y="15.9">Fundos</text>
<text x="71.8" y="56.7">QUARTO 2</text>
<text x="145" y="56.5">QUARTO 1</text>
<text x="136" y="101.2">ESCRITÓRIO</text>
<text x="70.1" y="117.2">VAZIO</text>
<text x="27.2" y="125">Vizinho B</text>
<text x="189.2" y="125.4">Vizinho A</text>
<text x="148" y="140.1">WC 3</text>
<text x="73.6" y="158.9">ESCADA</text>
<text x="138.5" y="170.9">WC 2</text>
<text x="79.5" y="191.5">SUÍTE</text>
<text x="131.1" y="197.9">CLOSET</text>
<text x="133.1" y="236.3">JARDIM</text>
</g>
<g font-size="3.5">
<text x="115.4" y="18.5">685</text>
<text x="82.7" y="30.5">342,5</text>
<text x="149.7" y="30.5">297,5</text>
<text x="65.7" y="56.1" transform="rotate(-90 65.7 56.1)">275</text>
<text x="72.2" y="88.6">237,5</text>
<text x="57.1" y="109.6" transform="rotate(-90 57.1 109.6)">230</text>
<text x="177.5" y="108.3" transform="rotate(-90 177.5 108.3)">202,5</text>
<text x="109.9" y="121">90</text>
<text x="149.4" y="121">315</text>
<text x="150.9" y="131.6">300</text>
<text x="45.7" y="136.2" transform="rotate(-90 45.7 136.2)">1095</text>
<text x="178" y="141.2" transform="rotate(-90 178 141.2)">110</text>
<text x="57.1" y="152.3" transform="rotate(-90 57.1 152.3)">165</text>
<text x="178.1" y="170.3" transform="rotate(-90 178.1 170.3)">150</text>
<text x="56.3" y="206.6" transform="rotate(-90 56.3 206.6)">350</text>
<text x="152.4" y="209.8" transform="rotate(-90 152.4 209.8)">202,5</text>
<text x="136.1" y="220.9">167,5</text>
<text x="83.9" y="234.6">340</text>
<text x="155.4" y="237.9" transform="rotate(-90 155.4 237.9)">57,5</text>
</g>
<g font-size="3.1">
<text x="316.7" y="264.7">Projeto Residencial - Planta Baixa</text>
<text x="274.7" y="273.4">Título:</text>
<text x="325.1" y="273.5">Planta Baixa</text>
<text x="389.6" y="273.8">Escala:</text>
<text x="274.8" y="278.8">Curso:</text>
<text x="315.5" y="278.9">Instalações Elétricas - EEE281</text>
<text x="391.1" y="277.1">1:50</text>
<text x="274.7" y="284.1">Turma:</text>
<text x="320.3" y="284.3">4º Eletrônica - Diurno</text>
<text x="390.8" y="284.7">Folha:</text>
<text x="392.9" y="287.9" transform="rotate(1 392.9 287.9)">02</text>
<text x="275" y="289.3">Início: 29/05/2018</text>
<text x="319.7" y="289.3">Término: 04/06/2018</text>
</g>
</svg>
